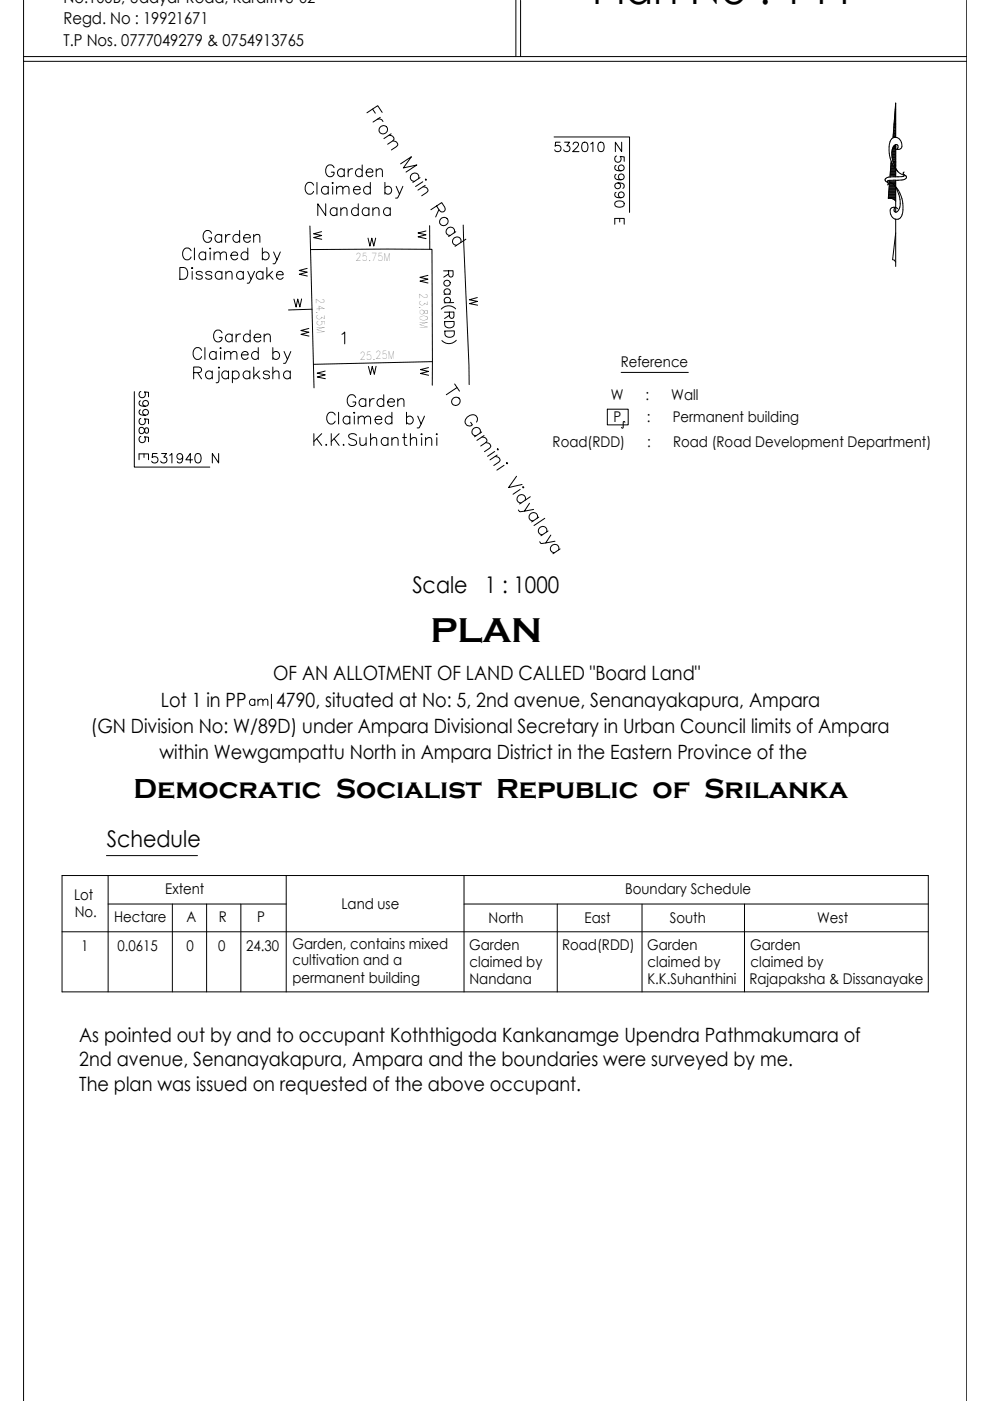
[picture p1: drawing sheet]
<svg xmlns="http://www.w3.org/2000/svg" width="210mm" height="297mm" viewBox="0 0 210 297" stroke-linecap="round" stroke-linejoin="round" font-family="sans-serif">
<!-- layer: BOUND-BW-GEN -->
<path d="M65.7 47.9l.9 34.3M65.8 52.9h25.8l.1 28.8M98.2 47.7l1.2 29.8 .1 4M91.7 76.7l-25.2 .5" fill="none" stroke="#000" stroke-width=".21"/>
<!-- layer: TEXT-LOT -->
<path d="M72.5 70.9l.6-.5v2.5" fill="none" stroke="#000" stroke-width=".21"/>
<!-- layer: TEXT-INFO-PLAN -->
<g fill="none" stroke="#000" stroke-width=".21">
<path d="M66.5 39.3a.92 .92 0 0 0-1.1-.6 .92 .92 0 0 0-.7 .9 1.1 1.1 0 0 0 .2 1.2 1.1 1.1 0 0 0 1.2 .2l.4-.4M67.2 38.7v2.5M69.6 39.9a.8 .8 0 0 0-1.2-.2 .8 .8 0 0 0 0 1.2 .8 .8 0 0 0 1.2-.1M69.6 39.5v1.7M70.5 39.5v1.7M71.4 40l.6-.5 .6 .1 .1 1.6M71.4 39.5v1.7M72.7 40l.6-.5 .6 .1 .1 1.6M78.5 39.9a.8 .8 0 0 0-1.2-.2 .8 .8 0 0 0 0 1.2 .8 .8 0 0 0 1.2-.1M78.5 38.7v2.5M79 23.1l.6 .9M80 25.3a.88 .88 0 0 1 1.2 .5"/>
<path d="M80.6 24.9l-1.5 1M81 23.8l-.9-1.4-2.3 1.5M81.6 39.9a.8 .8 0 0 1 1.2-.2 .8 .8 0 0 1 0 1.2 .8 .8 0 0 1-1.2-.1M81.6 38.7v2.5M82.5 28.7l.8 .2 .2 .6-1.3 1.1M82.9 28.4l-1.5 1M83.3 29.9l.8 .2 .2 .6-1.3 1.1M84 39.5l.7 1.7 .7-1.7M84.9 34.7l2.3-1.5-1.7 2.4 2.9-.6-2.3 1.5M88.7 37.9a.88 .88 0 0 0-.6-1.2 .88 .88 0 0 0-1.1 .7 .88 .88 0 0 0 .9 1.1M89.1 37.7l-1.6 1M89.6 38.5l-1.5 1"/>
<path d="M89.7 39.6l.8 .3 .3 .6-1.4 1M90.1 39.3l-1.5 1M90.2 38h.2v.2h-.2zM38.1 56.7h.9a1.34 1.34 0 0 1 .8 1.3 1.34 1.34 0 0 1-.8 1.2h-.9zM40.5 53.2a.92 .92 0 0 0-1-.6 .92 .92 0 0 0-.8 .9 1.1 1.1 0 0 0 .3 1.2 1.1 1.1 0 0 0 1.2 .3l.3-.5M40.6 56.8l.1-.1 .2 .1-.2 .1zM40.7 57.5v1.7M41.2 52.6v2.5M42.9 57.9a.75 .75 0 0 0-1.3 0l.1 .2 1.1 .4 .1 .4a.75 .75 0 0 1-1.3 0M43.6 53.8a.8 .8 0 0 0-1.2-.1 .8 .8 0 0 0 0 1.1 .8 .8 0 0 0 1.2-.1M43.6 53.4v1.7M44.6 53.4v1.7"/>
<path d="M44.9 57.9a.75 .75 0 0 0-1.3 0l.4 .4 .8 .2 .1 .4a.75 .75 0 0 1-1.3 0M45.4 53.9l.6-.5 .6 .1 .1 1.6M45.4 53.4v1.7M46.7 53.9l.6-.5 .6 .1 .1 1.6M47.1 57.9a.79 .79 0 0 0-1.2-.1 .79 .79 0 0 0 0 1.2 .79 .79 0 0 0 1.2-.1M47.1 57.5v1.7M47.9 58l.6-.5 .6 .2 .1 1.5M47.9 57.5v1.7M49 54.1h1.4a.76 .76 0 0 0-1.1-.6 .76 .76 0 0 0-.2 1.2 .75 .75 0 0 0 1.3 0M51.6 57.9a.8 .8 0 0 0-1.2-.1 .8 .8 0 0 0 0 1.2 .8 .8 0 0 0 1.2-.1M51.6 57.5v1.7M52.5 53.8a.8 .8 0 0 0-1.1-.1 .8 .8 0 0 0 0 1.1 .8 .8 0 0 0 1.1-.1"/>
<path d="M52.5 57.5l.7 1.7 .8-1.7M52.5 52.6v2.5M53.2 59.2l-.3 .7-.5 .1M55.6 53.8a.8 .8 0 0 1 1.2-.1 .8 .8 0 0 1 0 1.1 .8 .8 0 0 1-1.2-.1M55.6 52.6v2.5M55.8 57.9a.8 .8 0 0 0-1.2-.1 .8 .8 0 0 0 0 1.2 .8 .8 0 0 0 1.2-.1M55.8 57.5v1.7M56.6 56.7v2.5M57.1 58.3l.8 .9M57.8 57.5l-1.2 1.2M58 53.4l.7 1.7 .7-1.7M58.6 58.3h1.4a.74 .74 0 0 0-.8-.8 .74 .74 0 0 0-.6 1 .77 .77 0 0 0 .6 .7 .77 .77 0 0 0 .8-.3"/>
<path d="M58.7 55.1l-.4 .8h-.4M74.9 40.2h1.5a.76 .76 0 0 0-1.1-.6 .76 .76 0 0 0-.2 1.2 .75 .75 0 0 0 1.3 0M92.6 43.7l.9 1.2a.64 .64 0 0 0 .9-.6l-.7-1.3-2.3 1.5M93.1 44.4l-.7 1.6M95.1 57.4l.1 1.2 .3 .1 .4-.1 .2-.3v-.9h-2M95.1 58.1l-1 .7M96.3 49.4a.88 .88 0 0 0-.6-1.2 .88 .88 0 0 0-1.1 .7 .88 .88 0 0 0 .8 1M96.6 49.1l-1.5 1.1M97.7 51.4a.88 .88 0 0 0-.6-1.1 .88 .88 0 0 0-1.1 .7 .88 .88 0 0 0 .8 1M98.8 50.7l-2.3 1.5M41.1 79l1.4-.1a.57 .57 0 0 0 0-1l-1.4-.1v2.5M41.9 79l.8 1.3"/>
<path d="M42.7 74.3a.92 .92 0 0 0-1-.6 .92 .92 0 0 0-.8 1 1.1 1.1 0 0 0 .3 1.1 1.1 1.1 0 0 0 1.2 .3l.3-.5M43.4 73.7v2.5M45 79a.8 .8 0 0 0-1.2-.1 .8 .8 0 0 0 0 1.2 .8 .8 0 0 0 1.2-.1M45 78.7v1.6M45.8 74.9a.8 .8 0 0 0-1.1-.1 .8 .8 0 0 0 0 1.2 .8 .8 0 0 0 1.1-.2M45.8 74.5v1.7M46.4 77.8l.1 .1-.1 .2-.1-.2zM46.4 78.7v2l-.1 .3-.5 .1M46.8 74.5v1.7M47.6 75l.6-.5 .6 .2 .1 1.5M47.6 74.5v1.7M48.5 79a.8 .8 0 0 0-1.2-.1 .8 .8 0 0 0 0 1.2 .8 .8 0 0 0 1.2-.1"/>
<path d="M48.5 78.7v1.6M48.9 75l.6-.5 .6 .2 .1 1.5M49.3 79a.8 .8 0 0 1 1.2-.1 .8 .8 0 0 1 0 1.2 .8 .8 0 0 1-1.2-.1M49.3 78.7v2.4M51.2 75.2h1.4a.77 .77 0 0 0-1.1-.6 .77 .77 0 0 0-.2 1.2 .75 .75 0 0 0 1.3 0M53 79a.8 .8 0 0 0-1.2-.1 .8 .8 0 0 0 0 1.2 .8 .8 0 0 0 1.2-.1M53 78.7v1.6M53.8 77.8v2.5M54.3 79.4l.8 .9M54.8 74.9a.8 .8 0 0 0-1.2-.1 .8 .8 0 0 0 0 1.2 .8 .8 0 0 0 1.2-.2M54.8 73.7v2.5M55 78.7l-1.2 1.1"/>
<path d="M57.1 79a.75 .75 0 0 0-1.3 0l.4 .4 .8 .2 .1 .4a.75 .75 0 0 1-1.3 0M57.8 74.9a.8 .8 0 0 1 1.2-.1 .8 .8 0 0 1 0 1.2 .8 .8 0 0 1-1.2-.2M57.8 79.1l.7-.4 .5 .1 .2 1.5M57.8 73.7v2.5M57.8 77.8v2.5M60.2 74.5l.7 1.7 .8-1.7M60.9 76.2l-.4 .8h-.4M61.5 79a.8 .8 0 0 0-1.1-.1 .8 .8 0 0 0 0 1.2 .8 .8 0 0 0 1.1-.1M61.5 78.7v1.6M79.7 77.7l-.3 1.7-.5-1.7-.4 1.7-.4-1.7M94.3 68.2h2v.6a1.06 1.06 0 0 1-1 .7 1.06 1.06 0 0 1-1-.6zM94.3 70.2h2v.6a1.07 1.07 0 0 1-1 .7 1.07 1.07 0 0 1-1-.6z"/>
<path d="M95.2 62.4a.64 .64 0 0 0 .1-1 .64 .64 0 0 0-1 0 .64 .64 0 0 0 .1 1M95.2 64.2a.64 .64 0 0 0 .1-1 .64 .64 0 0 0-.9 .1 .64 .64 0 0 0 .1 .9M95.3 66.2l.1 1.1 .3 .2 .4-.1 .2-.4-.1-.8h-2M95.3 66.8l-1 .7M95.5 62.4h-1.3M96.2 64.2h-2M96.6 65.5a2.05 2.05 0 0 0-3 0M96.7 72.1a2.05 2.05 0 0 1-3 .1M101.2 63.1l-1.7 .5 1.7 .3-1.7 .5 1.8 .3M66.5 91.9v2.5M67.1 93l1.1 1.4M68.2 91.9l-1.7 1.7"/>
<path d="M69.2 94.2l-.2 .1 .2 .1 .1-.1M70.2 91.9v2.5M70.8 93l1.1 1.4M71.1 88a.92 .92 0 0 0-1.1-.6 .92 .92 0 0 0-.7 1 1.09 1.09 0 0 0 .2 1.1 1.09 1.09 0 0 0 1.2 .3l.4-.5M71.8 87.4v2.5M71.9 91.9l-1.7 1.7M72.9 94.2l-.2 .1 .2 .1 .1-.1M74.2 88.6a.8 .8 0 0 0-1.2-.1 .8 .8 0 0 0 0 1.2 .8 .8 0 0 0 1.2-.2M74.2 88.2v1.7M75.1 88.2v1.7M75.6 92.3a.95 .95 0 0 0-1.7 .2l.3 .4 .9 .3a.62 .62 0 0 1 .5 .5 .62 .62 0 0 1-.2 .6 1.15 1.15 0 0 1-1.5-.2M75.9 88.7l.6-.5 .6 .2 .2 1.5"/>
<path d="M75.9 88.2v1.7M76.3 92.8l.1 1.5 .6 .1 .6-.4M77.3 88.7l.6-.5 .6 .2 .1 1.5M77.6 92.8v1.6M78.6 93.2l.6-.4 .6 .1 .1 1.5M78.6 91.9v2.5M79.5 88.9h1.5a.74 .74 0 0 0-.9-.7 .74 .74 0 0 0-.6 1 .77 .77 0 0 0 .6 .7 .77 .77 0 0 0 .9-.4M82.3 93.1a.8 .8 0 0 0-1.2-.1 .8 .8 0 0 0 0 1.2 .8 .8 0 0 0 1.2-.1M82.3 92.8v1.6M83.1 88.6a.8 .8 0 0 0-1.2-.1 .8 .8 0 0 0 0 1.2 .8 .8 0 0 0 1.2-.2M83.1 93.2l.6-.4 .6 .1 .1 1.5M83.1 87.4v2.5"/>
<path d="M83.1 92.8v1.6M85.4 92.8h.8M85.7 91.9v2.1l.1 .3 .5 .1M86.2 88.6a.8 .8 0 0 1 1.2-.1 .8 .8 0 0 1 0 1.2 .8 .8 0 0 1-1.2-.2M86.2 87.4v2.5M87 93.2l.6-.4 .6 .1 .1 1.5M87 91.9v2.5M88.6 88.2l.7 1.7 .7-1.7M89.3 89.9l-.5 .8h-.4M89.4 91.9l.1 .2-.1 .1-.1-.1zM89.4 92.8v1.6M90.2 93.2l.6-.4 .6 .1 .1 1.5"/>
<path d="M90.2 92.8v1.6M92.6 91.9l.1 .2-.1 .1-.1-.1zM92.6 92.8v1.6M96.4 81.4l1 1.5M96.9 82.2l-2.3 1.5M101 89.5a1.01 1.01 0 0 0-.1-1.3 1.01 1.01 0 0 0-1.3-.1 1.21 1.21 0 0 0-.9 .9 1.21 1.21 0 0 0 .5 1.3h.6l.4-.2-.4-.6M101.8 91.8a.88 .88 0 0 0-.6-1.1 .88 .88 0 0 0-1.1 .7 .88 .88 0 0 0 .8 1M102.1 91.6l-1.5 1M102.2 92.6l.8 .3 .3 .6-1.4 1.1M102.6 92.3l-1.5 1.1M103 93.8l.8 .3 .3 .6-1.4 1.1M104.9 95.7l-1.5 1"/>
<path d="M105 96.8l.8 .2 .2 .6-1.3 1.1M105.4 96.5l-1.5 1M105.5 95.2h.2l-.1 .2h-.2zM106.9 98.7l-1.6 1M107.4 98.1h.2v.2h-.2zM109.5 101l-1.7 2.4 2.9-.7M109.9 108.1l.4 .4 .9-.1M110.3 103.8l-1.5 1M110.9 103.2l.2 .1-.1 .1h-.2zM111.4 106.1a.88 .88 0 0 0-.7-1.2 .88 .88 0 0 0-1 .7 .88 .88 0 0 0 .8 1M112.3 106.7l-1.1 1.7 1.9-.4M112.4 105.3l-2.2 1.6"/>
<path d="M113.9 109.9a.88 .88 0 0 0-.6-1.2 .88 .88 0 0 0-1.1 .7 .88 .88 0 0 0 .8 1M114.2 109.6l-1.5 1.1M114.4 114.9l.4 .3 .9-.1M115.5 109.9l-2.3 1.5M115.9 112.8a.88 .88 0 0 0-.7-1.1 .88 .88 0 0 0-1 .7 .88 .88 0 0 0 .8 1M116.2 112.6l-1.5 1M116.8 113.4l-1.1 1.7 2-.3M118.4 116.6a.88 .88 0 0 0-.6-1.1 .88 .88 0 0 0-1.1 .7 .88 .88 0 0 0 .9 1M118.8 116.4l-1.6 1"/>
<circle cx="81.3" cy="27.5" r=".91"/>
<circle cx="94.1" cy="46.9" r=".91"/>
<circle cx="94.8" cy="60" r=".66"/>
<circle cx="96.7" cy="85.1" r=".91"/>
</g>
<!-- layer: BOUND-OTHER-GEN -->
<g fill="none" stroke="#000" stroke-width=".21">
<path d="M5 13h200M5 12h200M5 .1v296.9M109.4 .1v11.9M110.4 .1v11.9M205 .1v296.9M117.5 29h16v16M131.7 79h14.2M28.5 83v16h16M128.8 86.8h4.4v3.3h-4.4zM13.2 185.6h183.6v24.7h-183.6zM13.2 197.6h183.6"/>
<path d="M22.6 181.4h19.3M22.9 191.7h37.8M22.9 185.6v24.7M36.5 191.7v18.6M43.8 191.7v18.6M51.1 191.7v18.6M60.7 185.6v24.7M98.4 191.7h98.4M98.4 185.6v24.7M118.2 191.7v18.6M136.1 191.7v18.6M157.9 191.7v18.6"/>
</g>
<!-- layer: CLI-ARR-NOR -->
<g fill="none" stroke="#000" stroke-width=".21">
<path d="M187.7 38a.73 .73 0 0 0 .6 .8M188.4 39l-.3 .2M188.4 38.5a6 6 0 0 1 2.9 6.8 1.28 1.28 0 0 1-1.3 1.2 1.28 1.28 0 0 1-1.2-1.3 .91 .91 0 0 1 .4-1.2 .91 .91 0 0 1 1.2 .3M188.5 40h1.4M188.5 39.8h1.4M188.5 39.7h1.4M188.5 39.5h1.4M188.5 39.4h1.4M188.6 39.2h1.3M188.6 39h1.3M188.6 38.9h1.3M188.6 38.7h1.3"/>
<path d="M188.6 38.6h1.3M188.6 38.4h1.3M188.6 38.3l-.3 3.8 1.1 .1 .5 .4M188.7 37.3h1.2M188.7 33.5l.9 2M188.7 37.2h1.2M188.7 38.2a.4 .4 0 0 0-.5 .2 .4 .4 0 0 0 .1 .5l.1 .1M188.7 37h1.2M188.7 36.8h1.2M188.8 36.7h1.1M188.8 36.5h1.1M188.8 36.4h1.1"/>
<path d="M188.8 36.2h1.1M188.8 36.1h1.1M188.8 35.9h1.1M188.8 35.7h1M188.8 35.6h.9M188.8 35.4h.8M188.9 35.3h.6M188.9 35.1h.5M188.9 35h.4M188.9 34.8l-.2 2.8M188.9 34.8h.3M188.9 34.6h.2"/>
<path d="M188.9 34.5h.2M189 34.2l-.1 .6M189.1 32.4v1M189.1 32.3h.8M189.1 32.4h.8M189.1 32.6h.8M189.1 32.4a1.86 1.86 0 0 1 .8-1.7v6.8M189.1 32.1h.8M189.1 32.8h.8M189.1 32.9h.8M189.1 33.1h.8M189.1 32h.8"/>
<path d="M189.1 33.2h.8M189.1 33.4h.8M189.2 33.3l.5 2 .6 1M189.2 31.8h.7M189.2 33.5h.7M189.2 31.7h.7M189.2 33.7h.7M189.2 33.9h.7M189.2 31.5h.7M189.3 34.1h.6M189.3 31.3h.6M189.3 29.1h.6"/>
<path d="M189.4 28.9h.5M189.4 28.8h.5M189.4 31.2h.5M189.4 28.6h.5M189.4 34.4h.5M189.4 28.5h.5M189.4 28.3h.5M189.4 31.1h.5M189.4 28.1h.5M189.4 28h.5M189.4 27.8h.5M189.5 34.6h.4"/>
<path d="M189.5 27.7h.4M189.5 31h.4M189.5 27.5h.4M189.5 27.2h.4M189.5 34.7h.4M189.5 27h.4M189.5 26.9h.4M189.5 26.7h.4M189.5 26.6h.4M189.6 26.4h.3M189.6 34.9h.3M189.6 26.1h.3"/>
<path d="M189.6 30.9h.3M189.6 25.9h.3M189.6 25.8h.3M189.6 25.6h.3M189.6 31.3l.6 .4M189.6 35h.3M189.6 25.5h.3M189.6 35.5l.3 .4M189.6 39.3l.6 .9 .6 2.1M189.6 25.3h.3M189.7 25.2h.2M189.7 25h.2"/>
<path d="M189.7 24.8h.2M189.7 35.2h.2M189.7 24.7h.2M189.7 24.5h.2M189.7 24.4h.2M189.7 24.2h.2M189.7 24.1h.2M189.7 35.3h.2M189.7 23.9h.2M189.8 23.7h.1M189.8 23.6h.1M189.8 23.4h.1"/>
<path d="M189.8 23.1h.1M189.8 23h.1M189.8 22.8h.1M189.8 22.6h.1M189.9 22.5h.1M189.9 22.3h.1M189.9 29.1v-7.3l-.6 7.4M189.9 23.3h.1M189.9 26.3h-.3h.3M189.9 38.2v1.4M189.9 39.7v5.3M189.9 34.2h-.6h.6"/>
<path d="M189.9 35.9l.8 .8 .9 .4M189.9 38.2h-1.2M190.1 30.7h-.2M190.1 30.7a.54 .54 0 0 1 .2 .8M190.2 29.2a1.42 1.42 0 0 0-1.7 1.7v1.7l.2 .9M190.2 29.2a1.62 1.62 0 0 1 .8 2.3l-.8 .2M190.3 31.5l-.1 .2M190.4 38.2h-.5M191.5 36.6l.1 .3M191.6 36.9l.5 .4a.65 .65 0 0 1-.1 .7 .65 .65 0 0 1-.7 .2h-.9M191.6 36.9l.1 .3-.2 .2-3.1 .1-.7 .5M191.7 36.5l-.2 .1"/>
<path d="M188.3 42h1.6M188.4 41.9h1.5M188.4 41.7h1.5M188.4 41.6h1.5M188.4 41.4h1.5M188.4 41.3h1.5M188.4 41.1h1.5M188.4 40.9h1.5M188.4 40.8h1.5M188.4 40.6h1.5M188.5 40.5h1.4M188.5 40.3h1.4"/>
<path d="M188.5 40.1h1.4M189.3 42.2h.6M189.6 44.3a.44 .44 0 0 0 .1 .6 .44 .44 0 0 0 .6-.1M189.6 42.4h.3M189.8 43.9l-.2 .4M189.8 42.5h.1M189.9 46.5v2.9l-.6 5.7h.3l.3 .5M189.9 49.4v7.1M190.5 44.5l-.2 .3M190.8 42.3v1.4l-.2 .8"/>
</g>
<!-- layer: VIR-CLITCH -->
<path d="M132.5 89.5l-.1-.1h-.2l-.1 1.3-.2 .1-.1-.2" fill="none" stroke="#000" stroke-width=".21"/>
<text font-size="9.7" x="125.6" y=".7">Plan No : 144</text>
<text font-size="7.5" x="91.3" y="136">PLAN</text>
<text font-size="6.2" x="51.5" y="151.3">am|</text>
<text font-size="6" x="28.3" y="169.1">Democratic Socialist Republic of Srilanka</text>
<g font-size="5.7">
<text x="67.7" y="38.8">Garden</text>
<text x="66.3" y="46.9">Nandana</text>
<text x="42" y="52.6">Garden</text>
<text x="44.1" y="73.7">Garden</text>
<text x="72.3" y="87.5">Garden</text>
</g>
<g font-size="5.3">
<text x="116.4" y="33.5">532010 N</text>
<text x="133.3" y="48.7" transform="rotate(-90 133.3 48.7)">599690 E</text>
<text x="31" y="99.5">531940 N</text>
<text x="32.5" y="98.8" transform="rotate(-90 32.5 98.8)">599585 E</text>
</g>
<g font-size="4.9">
<text x="87.5" y="51.9">W</text>
<text x="87.8" y="61.4">W</text>
<text x="61" y="66.3">W</text>
<text x="87.8" y="80.8">W</text>
<text x="87.4" y="125.7">Scale</text>
<text x="102.8" y="125.7">1 : 1000</text>
<text x="22.6" y="179.6">Schedule</text>
</g>
<g font-size="4.4">
<text x="65.3" y="51.9">W</text>
<text x="76.9" y="53.3">W</text>
<text x="62.1" y="59.6">W</text>
<text x="62.4" y="72.3">W</text>
<text x="66" y="81.5">W</text>
</g>
<g font-size="4.2">
<text x="34.1" y="149.9">Lot 1 in PP</text>
<text x="57.9" y="144.2">OF AN ALLOTMENT OF LAND CALLED &quot;Board Land&quot;</text>
<text x="58.5" y="149.9">4790, situated at No: 5, 2nd avenue, Senanayakapura, Ampara</text>
<text x="19.3" y="155.3">(GN Division No: W/89D) under Ampara Divisional Secretary in Urban Council limits of Ampara</text>
<text x="33.8" y="160.8">within Wewgampattu North in Ampara District in the Eastern Province of the</text>
<text x="16.8" y="220.9">As pointed out by and to occupant Koththigoda Kankanamge Upendra Pathmakumara of</text>
<text x="16.8" y="226.1">2nd avenue, Senanayakapura, Ampara and the boundaries were surveyed by me.</text>
<text x="16.8" y="231.4">The plan was issued on requested of the above occupant.</text>
</g>
<g font-size="3.5">
<text x="13.5" y=".6">No.100B, Udayar Road, Karaitivu-02</text>
<text x="13.5" y="5">Regd. No : 19921671</text>
<text x="13.5" y="9.8">T.P Nos. 0777049279 &amp; 0754913765</text>
</g>
<g font-size="3.1">
<text x="131.6" y="77.9">Reference</text>
<text x="129.5" y="84.8">W</text>
<text x="130" y="89.5">P</text>
<text x="136.9" y="84.8">:</text>
<text x="137.2" y="89.5">:</text>
<text x="142.3" y="84.8">Wall</text>
<text x="142.6" y="89.5">Permanent building</text>
<text x="117.2" y="94.7">Road(RDD)</text>
<text x="137.2" y="94.7">:</text>
<text x="142.7" y="94.7">Road (Road Development Department)</text>
<text x="15.7" y="190.8">Lot</text>
<text x="35" y="189.6">Extent</text>
<text x="132.6" y="189.6">Boundary Schedule</text>
<text x="15.9" y="194.3">No.</text>
<text x="24.2" y="195.4">Hectare</text>
<text x="39.6" y="195.4">A</text>
<text x="46.4" y="195.5">R</text>
<text x="54.5" y="195.5">P</text>
<text x="72.4" y="192.6">Land use</text>
<text x="103.6" y="195.7">North</text>
<text x="124" y="195.7">East</text>
<text x="142" y="195.7">South</text>
<text x="173.2" y="195.7">West</text>
<text x="17.2" y="201.7">1</text>
<text x="24.9" y="201.7">0.0615</text>
<text x="39.5" y="201.6">0</text>
<text x="46.3" y="201.6">0</text>
<text x="52.2" y="201.6">24.30</text>
<text x="62" y="201.2">Garden, contains mixed</text>
<text x="99.5" y="201.5">Garden</text>
<text x="119.2" y="201.5">Road(RDD)</text>
<text x="137.2" y="201.5">Garden</text>
<text x="159.1" y="201.5">Garden</text>
<text x="62" y="204.6">cultivation and a</text>
<text x="62" y="208.3">permanent building</text>
<text x="99.5" y="208.7">Nandana</text>
<text x="99.5" y="204.9">claimed by</text>
<text x="137.3" y="204.9">claimed by</text>
<text x="137.3" y="208.7">K.K.Suhanthini</text>
<text x="158.9" y="208.6">Rajapaksha &amp; Dissanayake</text>
<text x="159.1" y="204.9">claimed by</text>
</g>
<g font-size="2.3">
<text x="75.4" y="55.3">25.75M</text>
<text x="67.1" y="63.3" transform="rotate(89 67.1 63.3)">24.35M</text>
<text x="89" y="62.2" transform="rotate(89 89 62.2)">23.80M</text>
<text x="76.3" y="76.3" transform="rotate(-1 76.3 76.3)">25.25M</text>
</g>
</svg>
